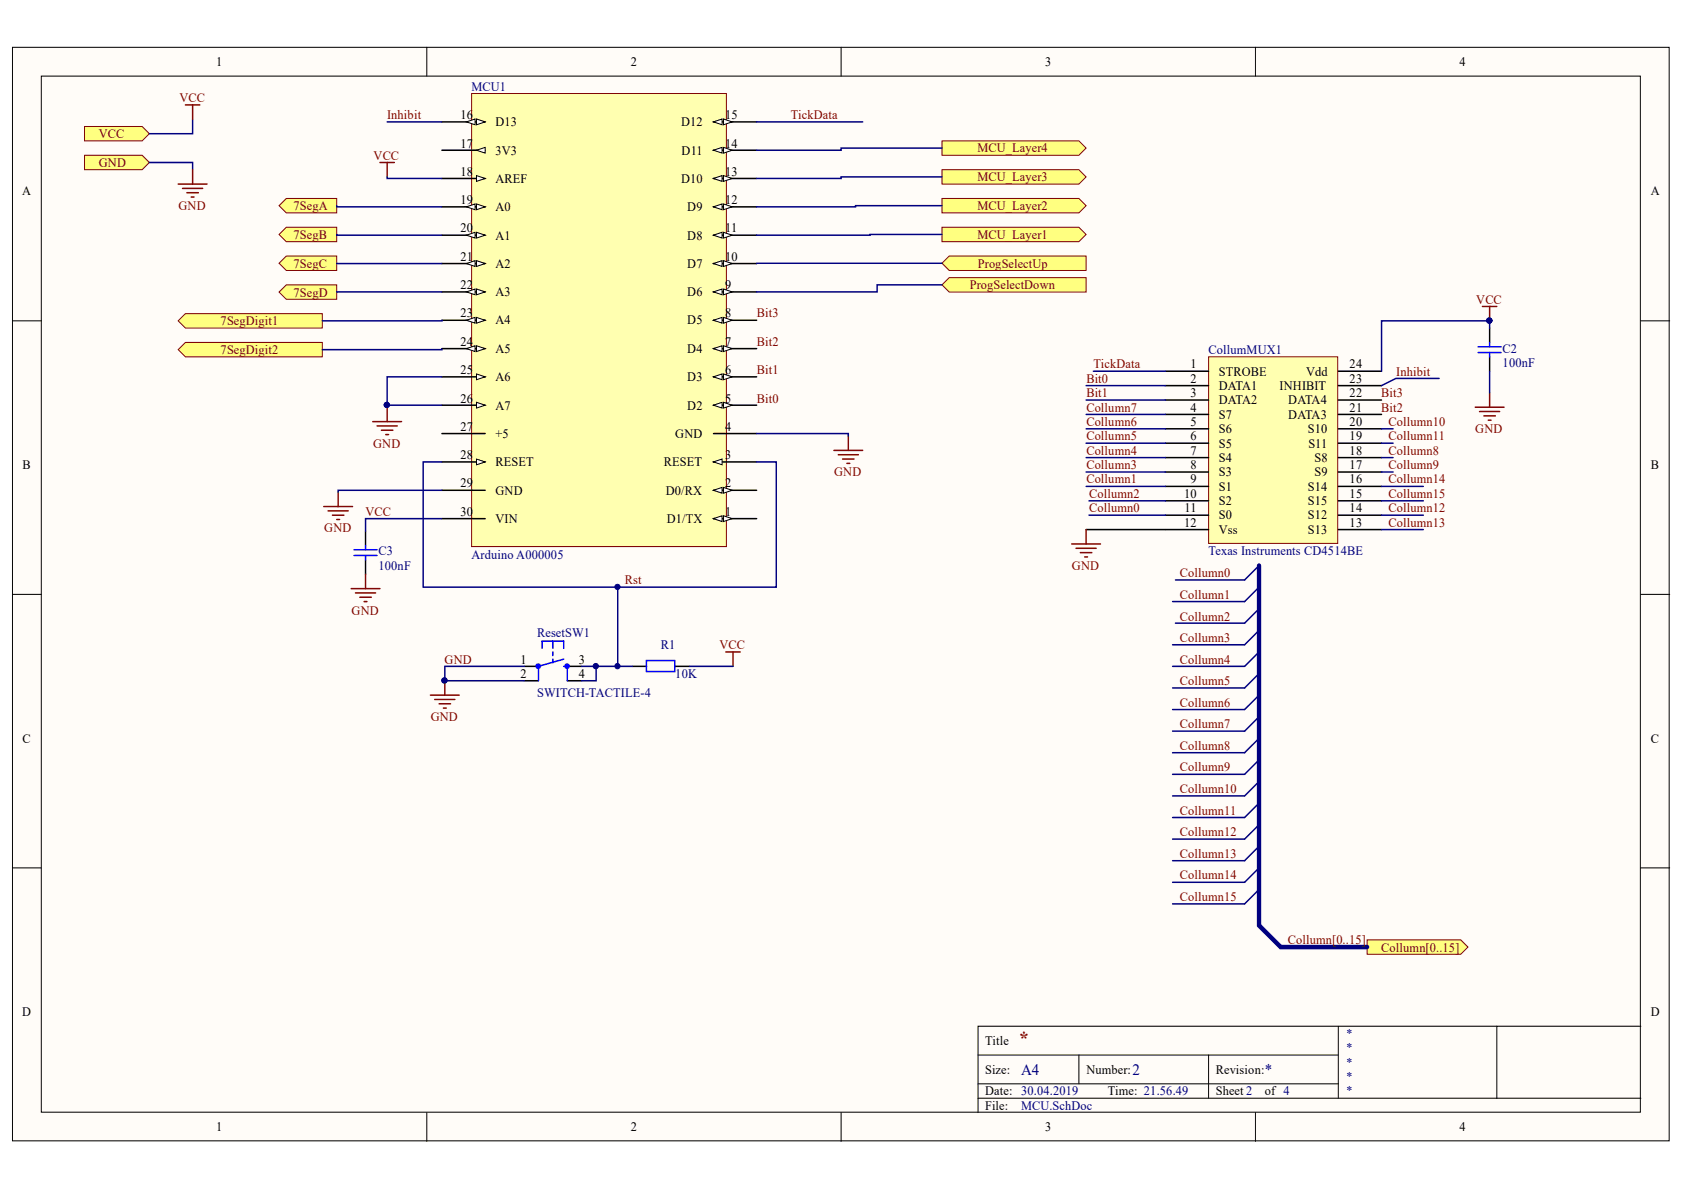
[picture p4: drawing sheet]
<svg xmlns="http://www.w3.org/2000/svg" width="297mm" height="210mm" viewBox="0 0 297 210" stroke-linecap="round" stroke-linejoin="round" font-family="sans-serif">
<g fill="#fffcf8" stroke="#000" stroke-width=".18">
<path d="M2.2 8.3h292.2v192.9h-292.2z"/>
<path d="M7.3 13.4h282v182.8h-282z"/>
</g>
<g fill="none" stroke="#000" stroke-width=".18">
<path d="M75.3 8.3v5.1M148.4 8.3v5.1M221.4 8.3v5.1M2.2 56.6h5.1M289.4 56.6h5.1M2.2 104.8h5.1M289.4 104.8h5.1M2.2 153.1h5.1M289.4 153.1h5.1M75.3 196.3v5M148.4 196.3v5M172.5 186.1h63.6"/>
<path d="M172.5 193.7h116.9M172.5 191.2h63.6M190.3 186.1v5.1M213.2 186.1v7.6M221.4 196.3v5M236.1 181v12.7M264 181h-91.5v15.3M289.4 181h-25.4v12.7"/>
</g>
<path d="M213.2 62.9h22.8v33h-22.8z" fill="#ffffb0" stroke="#800000" stroke-width=".18"/>
<g fill="none" stroke="#000" stroke-width=".26">
<path d="M205.6 65.5h7.6M205.6 68h7.6M205.6 70.6h7.6M205.6 73.1h7.6M205.6 75.6h7.6M205.6 78.2h7.6M236.1 65.5h7.6M236.1 68h7.6M236.1 70.6h7.6M236.1 73.1h7.6M236.1 75.6h7.6M236.1 78.2h7.6"/>
<path d="M191.6 93.4h21.6M205.6 80.7h7.6M205.6 83.3h7.6M205.6 85.8h7.6M205.6 88.3h7.6M205.6 90.9h7.6M236.1 80.7h7.6M236.1 83.3h7.6M236.1 85.8h7.6M236.1 88.3h7.6M236.1 90.9h7.6M236.1 93.4h7.6"/>
</g>
<path d="M192.1 88.3h13.5M192.1 90.9h13.5" fill="none" stroke="#000080" stroke-width=".26"/>
<path d="M83.2 16.5h44.9v79.9h-44.9z" fill="#ffffb0" stroke="#800000" stroke-width=".18"/>
<path d="M125.8 86.5h7.7" fill="none" stroke="#000" stroke-width=".26"/>
<g fill="#fffcf8" stroke="#000" stroke-width=".18">
<path d="M125.8 86.5l1.6-.5v1z"/>
<path d="M127.6 86l1.5 .5-1.5 .5z"/>
</g>
<path d="M125.8 81.5h7.7" fill="none" stroke="#000" stroke-width=".26"/>
<path d="M125.8 81.5l1.6-.5v1z" fill="#fffcf8" stroke="#000" stroke-width=".18"/>
<path d="M125.8 76.5h7.7M125.8 71.5h7.7" fill="none" stroke="#000" stroke-width=".26"/>
<g fill="#fffcf8" stroke="#000" stroke-width=".18">
<path d="M125.8 71.5l1.6-.5v1z"/>
<path d="M127.6 71l1.5 .5-1.5 .5z"/>
</g>
<path d="M125.8 66.5h7.7" fill="none" stroke="#000" stroke-width=".26"/>
<g fill="#fffcf8" stroke="#000" stroke-width=".18">
<path d="M125.8 66.5l1.6-.5v1z"/>
<path d="M127.6 66l1.5 .5-1.5 .5z"/>
</g>
<path d="M125.8 61.5h7.7" fill="none" stroke="#000" stroke-width=".26"/>
<g fill="#fffcf8" stroke="#000" stroke-width=".18">
<path d="M125.8 61.5l1.6-.5v1z"/>
<path d="M127.6 61l1.5 .5-1.5 .5z"/>
</g>
<path d="M125.8 56.5h7.7" fill="none" stroke="#000" stroke-width=".26"/>
<g fill="#fffcf8" stroke="#000" stroke-width=".18">
<path d="M125.8 56.5l1.6-.5v1z"/>
<path d="M127.6 56l1.5 .5-1.5 .5z"/>
</g>
<path d="M125.8 51.5h7.7" fill="none" stroke="#000" stroke-width=".26"/>
<g fill="#fffcf8" stroke="#000" stroke-width=".18">
<path d="M125.8 51.5l1.6-.5v1z"/>
<path d="M127.6 51l1.5 .5-1.5 .5z"/>
</g>
<path d="M125.8 46.5h7.7" fill="none" stroke="#000" stroke-width=".26"/>
<g fill="#fffcf8" stroke="#000" stroke-width=".18">
<path d="M125.8 46.5l1.6-.5v1z"/>
<path d="M127.6 46l1.5 .5-1.5 .5z"/>
</g>
<path d="M125.8 41.5h7.7" fill="none" stroke="#000" stroke-width=".26"/>
<g fill="#fffcf8" stroke="#000" stroke-width=".18">
<path d="M125.8 41.5l1.6-.5v1z"/>
<path d="M127.6 41l1.5 .5-1.5 .5z"/>
</g>
<path d="M125.8 36.5h7.7" fill="none" stroke="#000" stroke-width=".26"/>
<g fill="#fffcf8" stroke="#000" stroke-width=".18">
<path d="M125.8 36.5l1.6-.5v1z"/>
<path d="M127.6 36l1.5 .5-1.5 .5z"/>
</g>
<path d="M125.8 31.5h7.7" fill="none" stroke="#000" stroke-width=".26"/>
<g fill="#fffcf8" stroke="#000" stroke-width=".18">
<path d="M125.8 31.5l1.6-.5v1z"/>
<path d="M127.6 31l1.5 .5-1.5 .5z"/>
</g>
<path d="M125.8 26.5h7.7" fill="none" stroke="#000" stroke-width=".26"/>
<g fill="#fffcf8" stroke="#000" stroke-width=".18">
<path d="M125.8 26.5l1.6-.5v1z"/>
<path d="M127.6 26l1.5 .5-1.5 .5z"/>
</g>
<path d="M78 21.5h7.6" fill="none" stroke="#000" stroke-width=".26"/>
<g fill="#fffcf8" stroke="#000" stroke-width=".18">
<path d="M84.1 21l1.5 .5-1.5 .5z"/>
<path d="M82.3 21.5l1.5-.5v1z"/>
</g>
<path d="M78 26.5h7.6" fill="none" stroke="#000" stroke-width=".26"/>
<path d="M84.1 26.5l1.5-.5v1z" fill="#fffcf8" stroke="#000" stroke-width=".18"/>
<path d="M78 31.5h7.6" fill="none" stroke="#000" stroke-width=".26"/>
<path d="M84.1 31l1.5 .5-1.5 .5z" fill="#fffcf8" stroke="#000" stroke-width=".18"/>
<path d="M78 36.5h7.6" fill="none" stroke="#000" stroke-width=".26"/>
<g fill="#fffcf8" stroke="#000" stroke-width=".18">
<path d="M84.1 36l1.5 .5-1.5 .5z"/>
<path d="M82.3 36.5l1.5-.5v1z"/>
</g>
<path d="M78 41.5h7.6" fill="none" stroke="#000" stroke-width=".26"/>
<g fill="#fffcf8" stroke="#000" stroke-width=".18">
<path d="M84.1 41l1.5 .5-1.5 .5z"/>
<path d="M82.3 41.5l1.5-.5v1z"/>
</g>
<path d="M78 46.5h7.6" fill="none" stroke="#000" stroke-width=".26"/>
<g fill="#fffcf8" stroke="#000" stroke-width=".18">
<path d="M84.1 46l1.5 .5-1.5 .5z"/>
<path d="M82.3 46.5l1.5-.5v1z"/>
</g>
<path d="M78 51.5h7.6" fill="none" stroke="#000" stroke-width=".26"/>
<g fill="#fffcf8" stroke="#000" stroke-width=".18">
<path d="M84.1 51l1.5 .5-1.5 .5z"/>
<path d="M82.3 51.5l1.5-.5v1z"/>
</g>
<path d="M78 56.5h7.6" fill="none" stroke="#000" stroke-width=".26"/>
<g fill="#fffcf8" stroke="#000" stroke-width=".18">
<path d="M84.1 56l1.5 .5-1.5 .5z"/>
<path d="M82.3 56.5l1.5-.5v1z"/>
</g>
<path d="M78 61.5h7.6" fill="none" stroke="#000" stroke-width=".26"/>
<g fill="#fffcf8" stroke="#000" stroke-width=".18">
<path d="M84.1 61l1.5 .5-1.5 .5z"/>
<path d="M82.3 61.5l1.5-.5v1z"/>
</g>
<path d="M78 66.5h7.6" fill="none" stroke="#000" stroke-width=".26"/>
<path d="M84.1 66l1.5 .5-1.5 .5z" fill="#fffcf8" stroke="#000" stroke-width=".18"/>
<path d="M78 71.5h7.6" fill="none" stroke="#000" stroke-width=".26"/>
<path d="M84.1 71l1.5 .5-1.5 .5z" fill="#fffcf8" stroke="#000" stroke-width=".18"/>
<path d="M78 76.5h7.6M78 86.5h7.6M78 81.5h7.6" fill="none" stroke="#000" stroke-width=".26"/>
<path d="M84.1 81l1.5 .5-1.5 .5z" fill="#fffcf8" stroke="#000" stroke-width=".18"/>
<path d="M125.8 21.5h7.7M78 91.5h7.6" fill="none" stroke="#000" stroke-width=".26"/>
<g fill="#fffcf8" stroke="#000" stroke-width=".18">
<path d="M125.8 21.5l1.6-.5v1z"/>
<path d="M127.6 21l1.5 .5-1.5 .5z"/>
</g>
<path d="M125.8 91.5h7.7" fill="none" stroke="#000" stroke-width=".26"/>
<g fill="#fffcf8" stroke="#000" stroke-width=".18">
<path d="M125.8 91.5l1.6-.5v1z"/>
<path d="M127.6 91l1.5 .5-1.5 .5z"/>
</g>
<g fill="none" stroke="#000080" stroke-width=".26">
<path d="M262.8 57.9v-1.3h-19.1v8.9M191.6 78.2h14M191.6 75.6h14M191.6 73.1h14M191.6 70.6h14M191.6 68h14M262.8 65.5v3.8M78 81.5h-3.4v22.1h62.3v-22.1h-3.4M78 91.5h-13.5v2.2M78 86.5h-18.4v.3M191.6 85.8h14M191.6 83.3h14"/>
<path d="M191.6 80.7h14M92.4 117.5h-13.9v2.6h13.9M102.6 117.5h8.9M105.1 117.5v2.6h-2.5M109 103.6v13.9"/>
</g>
<path d="M262.8 57.9v2.5M262.8 62.9v2.6M64.5 93.7v2.5M64.5 98.7v2.6M92.4 117.5h2.6M100.1 117.5h2.5M111.5 117.5h2.5M119.1 117.5h2.6M92.4 120.1h2.6M100.1 120.1h2.5" fill="none" stroke="#000" stroke-width=".26"/>
<g fill="none" stroke="#00f" stroke-width=".26">
<path d="M260.7 62.2h4.1M260.7 61.2h4.1M262.8 60.4v.8M262.8 62.2v.7M62.4 98h4.1M62.4 97h4.1M64.5 96.2v.8M64.5 98v.7M95.6 114.4v-1.3h3.8v1.3M97.5 113.1v1.3M97.5 115v.6M97.5 116.3v.6"/>
<path d="M99.4 117.5h.7v2.6M99.4 116.3l-4.4 1.2v2.6M114 116.5h5v2h-5z"/>
</g>
<g fill="none" stroke="#00f" stroke-width=".78">
<path d="M100 117.4l.1 .2z"/>
<circle cx="94.9" cy="117.5" r=".09"/>
</g>
<g fill="#000080" stroke="#000080" stroke-width=".18">
<circle cx="78.4" cy="120" r=".46"/>
<circle cx="105.1" cy="117.5" r=".47"/>
<circle cx="108.9" cy="117.5" r=".46"/>
<circle cx="108.9" cy="103.5" r=".46"/>
<circle cx="262.7" cy="56.5" r=".46"/>
</g>
<g fill="none" stroke="#800000" stroke-width=".26">
<path d="M260.2 71.8h5.1M261 72.6h3.5M261.7 73.4h2.1M262.5 74.1h.5M262.8 69.3v2.5M57.1 89.4h5.1M57.9 90.1h3.5M58.6 90.9h2.1M59.4 91.6h.5M59.6 86.8v2.6M189 96h5.1M189.8 96.7h3.6"/>
<path d="M190.6 97.5h2M191.3 98.2h.5M191.6 93.4v2.6M61.9 103.8h5.1M62.7 104.6h3.6M63.5 105.3h2M64.2 106.1h.5M64.5 101.3v2.5M128 115h2.6M129.3 115v2.5M75.9 122.6h5.1M76.7 123.4h3.5"/>
<path d="M77.4 124.1h2.1M78.2 124.9h.5M78.5 120.1v2.5"/>
</g>
<g fill="#ffff80" stroke="#800000" stroke-width=".18">
<path d="M14.9 22.3h10.2l1.2 1.3-1.2 1.3h-10.2z" fill-rule="evenodd"/>
<path d="M14.9 27.4h10.2l1.2 1.3-1.2 1.2h-10.2z" fill-rule="evenodd"/>
<path d="M166.2 40.1h24.1l1.3 1.3-1.3 1.2h-24.1z" fill-rule="evenodd"/>
<path d="M166.2 35h24.1l1.3 1.3-1.3 1.2h-24.1z" fill-rule="evenodd"/>
<path d="M166.2 29.9h24.1l1.3 1.3-1.3 1.3h-24.1z" fill-rule="evenodd"/>
<path d="M166.2 24.9h24.1l1.3 1.2-1.3 1.3h-24.1z" fill-rule="evenodd"/>
<path d="M31.4 56.6l1.3-1.3h24.2v2.6h-24.2z" fill-rule="evenodd"/>
<path d="M31.4 61.7l1.3-1.3h24.2v2.5h-24.2z" fill-rule="evenodd"/>
<path d="M166.2 46.4l1.2-1.2h24.2v2.5h-24.2z" fill-rule="evenodd"/>
<path d="M166.2 50.2l1.2-1.2h24.2v2.5h-24.2z" fill-rule="evenodd"/>
</g>
<g fill="none" stroke="#000080" stroke-width=".26">
<path d="M26.3 28.7h7.7v1.2M34 21v2.6h-7.7M166.2 31.2h-17.8v.3h-14.9M166.2 36.3h-15.3v.2h-17.4M166.2 26.1h-17.8v.4h-14.9M78 56.5v.1h-21.1M166.2 46.4l-32.7 .1M166.2 50.2h-11.5v1.3h-21.2M166.2 41.4l-32.7 .1M78 61.5v.2h-21.1M243.7 78.2h2M243.7 75.6h2"/>
<path d="M243.7 83.3h2M243.7 80.7h2M243.7 93.4h7.4M243.7 90.9h7.4M243.7 88.3h7.4M243.7 85.8h7.4M206.8 106.1h12.7M206.8 113.7h12.7M206.8 117.5h12.7M207.3 109.9h12.2M207.3 102.3h12.2M206.8 121.3h12.7"/>
<path d="M206.8 125.2h12.7M206.8 129h12.7M206.8 136.6h12.7M206.8 132.8h12.7M206.8 144.2h12.7M206.8 140.4h12.7M206.8 151.8h12.7M206.8 148h12.7M206.8 159.4h12.7M206.8 155.6h12.7"/>
</g>
<path d="M32.7 18.5h2.5M34 18.5v2.5M31.4 32.5h5.1M32.2 33.2h3.6M33 34h2M33.7 34.8h.5M34 29.9v2.6" fill="none" stroke="#800000" stroke-width=".26"/>
<g fill="#ffff80" stroke="#800000" stroke-width=".18">
<path d="M49.2 36.3l1.3-1.3h8.9v2.5h-8.9z" fill-rule="evenodd"/>
<path d="M49.2 41.4l1.3-1.3h8.9v2.5h-8.9z" fill-rule="evenodd"/>
<path d="M49.2 46.4l1.3-1.2h8.9v2.5h-8.9z" fill-rule="evenodd"/>
<path d="M49.2 51.5l1.3-1.3h8.9v2.6h-8.9z" fill-rule="evenodd"/>
</g>
<path d="M59.4 36.3v.2h18.6M59.4 41.4v.1h18.6M59.4 46.4l18.6 .1M78 51.5h-18.6" fill="none" stroke="#000080" stroke-width=".26"/>
<path d="M241.1 165.8h16.6l1.2 1.3-1.2 1.2h-16.6z" fill-rule="evenodd" fill="#ffff80" stroke="#800000" stroke-width=".18"/>
<g fill="none" stroke="#000080" stroke-width=".26">
<path d="M68.3 31.2v.3h9.7M68.3 21.5h9.7M133.5 21.5h18.7M78 71.5h-9.7v.3M78 66.5h-9.7v5M133.5 76.5h16.1v.4M192.8 65.5h12.8M253.9 66.8h-7.7l-2.5 1.2M222.1 99.8l-2.6 2.5M121.7 117.5h7.6M222.1 103.6l-2.6 2.5M222.1 107.4l-2.6 2.5"/>
<path d="M222.1 111.2l-2.6 2.5M222.1 115l-2.6 2.5M222.1 118.8l-2.6 2.5M222.1 122.6l-2.6 2.6M222.1 126.4l-2.6 2.6M222.1 130.2l-2.6 2.6M222.1 134l-2.6 2.6M222.1 137.9l-2.6 2.5M222.1 141.7l-2.6 2.5M222.1 145.5l-2.6 2.5M222.1 149.3l-2.6 2.5M222.1 153.1l-2.6 2.5"/>
<path d="M222.1 156.9l-2.6 2.5"/>
</g>
<path d="M222.1 99.8v63.4l3.8 3.9h15.2" fill="none" stroke="#000080" stroke-width=".78"/>
<g fill="none" stroke="#800000" stroke-width=".26">
<path d="M67 28.7h2.6M68.3 28.7v2.5M261.5 54.1h2.5M262.8 54.1v2.5M65.7 74.4h5.1M66.5 75.1h3.6M67.3 75.9h2M68 76.7h.5M68.3 71.8v2.6M147.1 79.4h5.1M149.6 76.9v2.5M147.9 80.2h3.5"/>
<path d="M148.6 81h2.1M149.4 81.7h.5"/>
</g>
<g fill="#000080" stroke="#000080" stroke-width=".18">
<circle cx="68.2" cy="71.4" r=".46"/>
<circle cx="262.7" cy="56.5" r=".46"/>
</g>
<text font-size="3.5" fill="#800000" x="179.6" y="184.3">*</text>
<g font-size="2.8" fill="#000080">
<text x="180.1" y="189.6">A4</text>
<text x="199.7" y="189.6">2</text>
<text x="223.1" y="189.6">*</text>
</g>
<g font-size="2.3">
<text x="38.2" y="11.7">1</text>
<text x="111.2" y="11.7">2</text>
<text x="184.3" y="11.7">3</text>
<text x="257.4" y="11.7">4</text>
<text x="81.2" y="21">16</text>
<text x="87.4" y="22.2">D13</text>
<text x="120.1" y="22.2">D12</text>
<text x="127.9" y="21">15</text>
<text x="81.2" y="26">17</text>
<text x="87.4" y="27.3">3V3</text>
<text x="120.2" y="27.3">D11</text>
<text x="127.9" y="26">14</text>
<text x="3.9" y="34.5">A</text>
<text x="81.2" y="31">18</text>
<text x="87.4" y="32.3">AREF</text>
<text x="120.1" y="32.3">D10</text>
<text x="127.9" y="31">13</text>
<text x="291.2" y="34.5">A</text>
<text x="81.2" y="36">19</text>
<text x="81.2" y="41">20</text>
<text x="87.4" y="37.3">A0</text>
<text x="121.2" y="37.3">D9</text>
<text x="127.9" y="41">11</text>
<text x="127.9" y="36">12</text>
<text x="81.2" y="46">21</text>
<text x="87.4" y="42.3">A1</text>
<text x="87.4" y="47.2">A2</text>
<text x="121.2" y="47.2">D7</text>
<text x="121.2" y="42.3">D8</text>
<text x="127.9" y="46">10</text>
<text x="81.2" y="51">22</text>
<text x="87.4" y="52.2">A3</text>
<text x="121.2" y="52.2">D6</text>
<text x="127.9" y="51">9</text>
<text x="81.2" y="56">23</text>
<text x="87.4" y="57.2">A4</text>
<text x="121.2" y="57.2">D5</text>
<text x="127.9" y="56">8</text>
<text x="81.2" y="61">24</text>
<text x="87.4" y="62.3">A5</text>
<text x="121.2" y="62.3">D4</text>
<text x="127.9" y="61">7</text>
<text x="210" y="65">1</text>
<text x="238.1" y="65">24</text>
<text x="81.2" y="66">25</text>
<text x="81.2" y="71">26</text>
<text x="87.4" y="67.3">A6</text>
<text x="121.2" y="67.3">D3</text>
<text x="127.9" y="71">5</text>
<text x="127.9" y="66">6</text>
<text x="210" y="67.5">2</text>
<text x="210" y="70.1">3</text>
<text x="215" y="66.3">STROBE</text>
<text x="215" y="68.8">DATA1</text>
<text x="215" y="71.3">DATA2</text>
<text x="225.7" y="68.8">INHIBIT</text>
<text x="227.2" y="71.3">DATA4</text>
<text x="230.4" y="66.3">Vdd</text>
<text x="238.1" y="70.1">22</text>
<text x="238.1" y="67.5">23</text>
<text x="81.2" y="76">27</text>
<text x="87.4" y="72.3">A7</text>
<text x="87.4" y="77.3">+5</text>
<text x="119.1" y="77.3">GND</text>
<text x="121.2" y="72.3">D2</text>
<text x="127.9" y="76">4</text>
<text x="210" y="72.6">4</text>
<text x="210" y="75.1">5</text>
<text x="210" y="77.7">6</text>
<text x="215" y="73.9">S7</text>
<text x="215" y="76.4">S6</text>
<text x="227.2" y="73.9">DATA3</text>
<text x="230.7" y="76.4">S10</text>
<text x="238.1" y="77.7">19</text>
<text x="238.1" y="75.1">20</text>
<text x="238.1" y="72.6">21</text>
<text x="4" y="82.7">B</text>
<text x="81.2" y="81">28</text>
<text x="87.4" y="82.2">RESET</text>
<text x="117.1" y="82.2">RESET</text>
<text x="127.9" y="81">3</text>
<text x="210" y="80.2">7</text>
<text x="210" y="82.7">8</text>
<text x="215" y="78.9">S5</text>
<text x="215" y="81.5">S4</text>
<text x="230.8" y="78.9">S11</text>
<text x="231.9" y="81.5">S8</text>
<text x="238.1" y="82.7">17</text>
<text x="238.1" y="80.2">18</text>
<text x="291.2" y="82.7">B</text>
<text x="81.2" y="86">29</text>
<text x="87.4" y="87.2">GND</text>
<text x="117.4" y="87.2">D0/RX</text>
<text x="127.9" y="86">2</text>
<text x="208.9" y="87.8">10</text>
<text x="210" y="85.3">9</text>
<text x="215" y="84">S3</text>
<text x="215" y="86.6">S1</text>
<text x="215" y="89.1">S2</text>
<text x="230.7" y="89.1">S15</text>
<text x="230.7" y="86.6">S14</text>
<text x="231.9" y="84">S9</text>
<text x="238.1" y="87.8">15</text>
<text x="238.1" y="85.3">16</text>
<text x="81.2" y="90.9">30</text>
<text x="87.4" y="92.2">VIN</text>
<text x="117.6" y="92.2">D1/TX</text>
<text x="127.9" y="90.9">1</text>
<text x="208.9" y="92.9">12</text>
<text x="209" y="90.4">11</text>
<text x="215" y="91.6">S0</text>
<text x="215" y="94.2">Vss</text>
<text x="230.7" y="94.2">S13</text>
<text x="230.7" y="91.6">S12</text>
<text x="238.1" y="92.9">13</text>
<text x="238.1" y="90.4">14</text>
<text x="91.8" y="119.6">2</text>
<text x="91.8" y="117.1">1</text>
<text x="102.1" y="119.6">4</text>
<text x="102.1" y="117.1">3</text>
<text x="4" y="131">C</text>
<text x="291.2" y="131">C</text>
<text x="3.9" y="179.3">D</text>
<text x="291.2" y="179.3">D</text>
<text x="173.8" y="184.3">Title</text>
<text x="173.8" y="189.4">Size:</text>
<text x="191.6" y="189.4">Number:</text>
<text x="214.5" y="189.4">Revision:</text>
<text x="173.8" y="193.2">Date: 30.04.2019</text>
<text x="173.8" y="195.8">File:</text>
<text x="195.4" y="193.2">Time: 21.56.49</text>
<text x="214.5" y="193.2">Sheet 2</text>
<text x="223.1" y="193.2">of 4</text>
<text x="38.2" y="199.6">1</text>
<text x="111.2" y="199.6">2</text>
<text x="184.3" y="199.6">3</text>
<text x="257.4" y="199.6">4</text>
</g>
<g font-size="2.3" fill="#000080">
<text x="83.2" y="16">MCU1</text>
<text x="213.2" y="62.5">CollumMUX1</text>
<text x="265.1" y="62.2">C2</text>
<text x="265.1" y="64.7">100nF</text>
<text x="66.7" y="98">C3</text>
<text x="66.7" y="100.5">100nF</text>
<text x="83.2" y="98.6">Arduino A000005</text>
<text x="213.2" y="98">Texas Instruments CD4514BE</text>
<text x="94.8" y="112.3">ResetSW1</text>
<text x="116.6" y="114.5">R1</text>
<text x="119.1" y="119.6">10K</text>
<text x="94.8" y="122.9">SWITCH-TACTILE-4</text>
<text x="237.3" y="183.1">*</text>
<text x="237.3" y="185.6">*</text>
<text x="237.3" y="188.1">*</text>
<text x="237.3" y="190.7">*</text>
<text x="180.1" y="195.8">MCU.SchDoc</text>
<text x="237.3" y="193.2">*</text>
</g>
<g font-size="2.3" fill="#800000">
<text x="31.6" y="18">VCC</text>
<text x="68.3" y="21">Inhibit</text>
<text x="139.5" y="21">TickData</text>
<text x="17.4" y="24.3">VCC</text>
<text x="17.4" y="29.4">GND</text>
<text x="65.9" y="28.1">VCC</text>
<text x="172.4" y="26.9">MCU_Layer4</text>
<text x="172.4" y="31.9">MCU_Layer3</text>
<text x="31.5" y="37">GND</text>
<text x="51.8" y="37">7SegA</text>
<text x="172.4" y="37">MCU_Layer2</text>
<text x="51.8" y="42.1">7SegB</text>
<text x="51.8" y="47.2">7SegC</text>
<text x="172.4" y="42.1">MCU_Layer1</text>
<text x="172.5" y="47.2">ProgSelectUp</text>
<text x="51.8" y="52.3">7SegD</text>
<text x="171.1" y="51.1">ProgSelectDown</text>
<text x="260.4" y="53.6">VCC</text>
<text x="38.9" y="57.4">7SegDigit1</text>
<text x="133.5" y="56">Bit3</text>
<text x="38.9" y="62.5">7SegDigit2</text>
<text x="133.5" y="61">Bit2</text>
<text x="192.9" y="65">TickData</text>
<text x="133.5" y="71">Bit0</text>
<text x="133.5" y="66">Bit1</text>
<text x="191.6" y="67.5">Bit0</text>
<text x="191.6" y="70.1">Bit1</text>
<text x="243.6" y="70.1">Bit3</text>
<text x="246.3" y="66.3">Inhibit</text>
<text x="191.6" y="77.7">Collumn5</text>
<text x="191.6" y="75.1">Collumn6</text>
<text x="191.6" y="72.6">Collumn7</text>
<text x="243.6" y="72.6">Bit2</text>
<text x="244.9" y="75.1">Collumn10</text>
<text x="244.9" y="77.7">Collumn11</text>
<text x="260.2" y="76.4">GND</text>
<text x="65.8" y="78.9">GND</text>
<text x="191.6" y="82.7">Collumn3</text>
<text x="191.6" y="80.2">Collumn4</text>
<text x="244.9" y="80.2">Collumn8</text>
<text x="244.9" y="82.7">Collumn9</text>
<text x="147.1" y="84">GND</text>
<text x="191.6" y="85.3">Collumn1</text>
<text x="192.1" y="87.8">Collumn2</text>
<text x="244.9" y="85.3">Collumn14</text>
<text x="244.9" y="87.8">Collumn15</text>
<text x="57.2" y="93.9">GND</text>
<text x="64.5" y="90.9">VCC</text>
<text x="192.1" y="90.4">Collumn0</text>
<text x="244.9" y="90.4">Collumn12</text>
<text x="244.9" y="92.9">Collumn13</text>
<text x="189.1" y="100.5">GND</text>
<text x="208.1" y="101.8">Collumn0</text>
<text x="110.2" y="103">Rst</text>
<text x="208.1" y="105.7">Collumn1</text>
<text x="62" y="108.4">GND</text>
<text x="208.1" y="109.5">Collumn2</text>
<text x="208.1" y="113.3">Collumn3</text>
<text x="78.4" y="117.1">GND</text>
<text x="126.9" y="114.5">VCC</text>
<text x="208.1" y="117.1">Collumn4</text>
<text x="208.1" y="120.9">Collumn5</text>
<text x="208.1" y="124.7">Collumn6</text>
<text x="76" y="127.2">GND</text>
<text x="208.1" y="128.5">Collumn7</text>
<text x="208.1" y="132.3">Collumn8</text>
<text x="208.1" y="136.1">Collumn9</text>
<text x="208.1" y="139.9">Collumn10</text>
<text x="208.1" y="143.7">Collumn11</text>
<text x="208.1" y="147.5">Collumn12</text>
<text x="208.1" y="151.3">Collumn13</text>
<text x="208.1" y="155.1">Collumn14</text>
<text x="208.1" y="158.9">Collumn15</text>
<text x="227.2" y="166.6">Collumn[0..15]</text>
<text x="243.6" y="167.9">Collumn[0..15]</text>
</g>
</svg>
